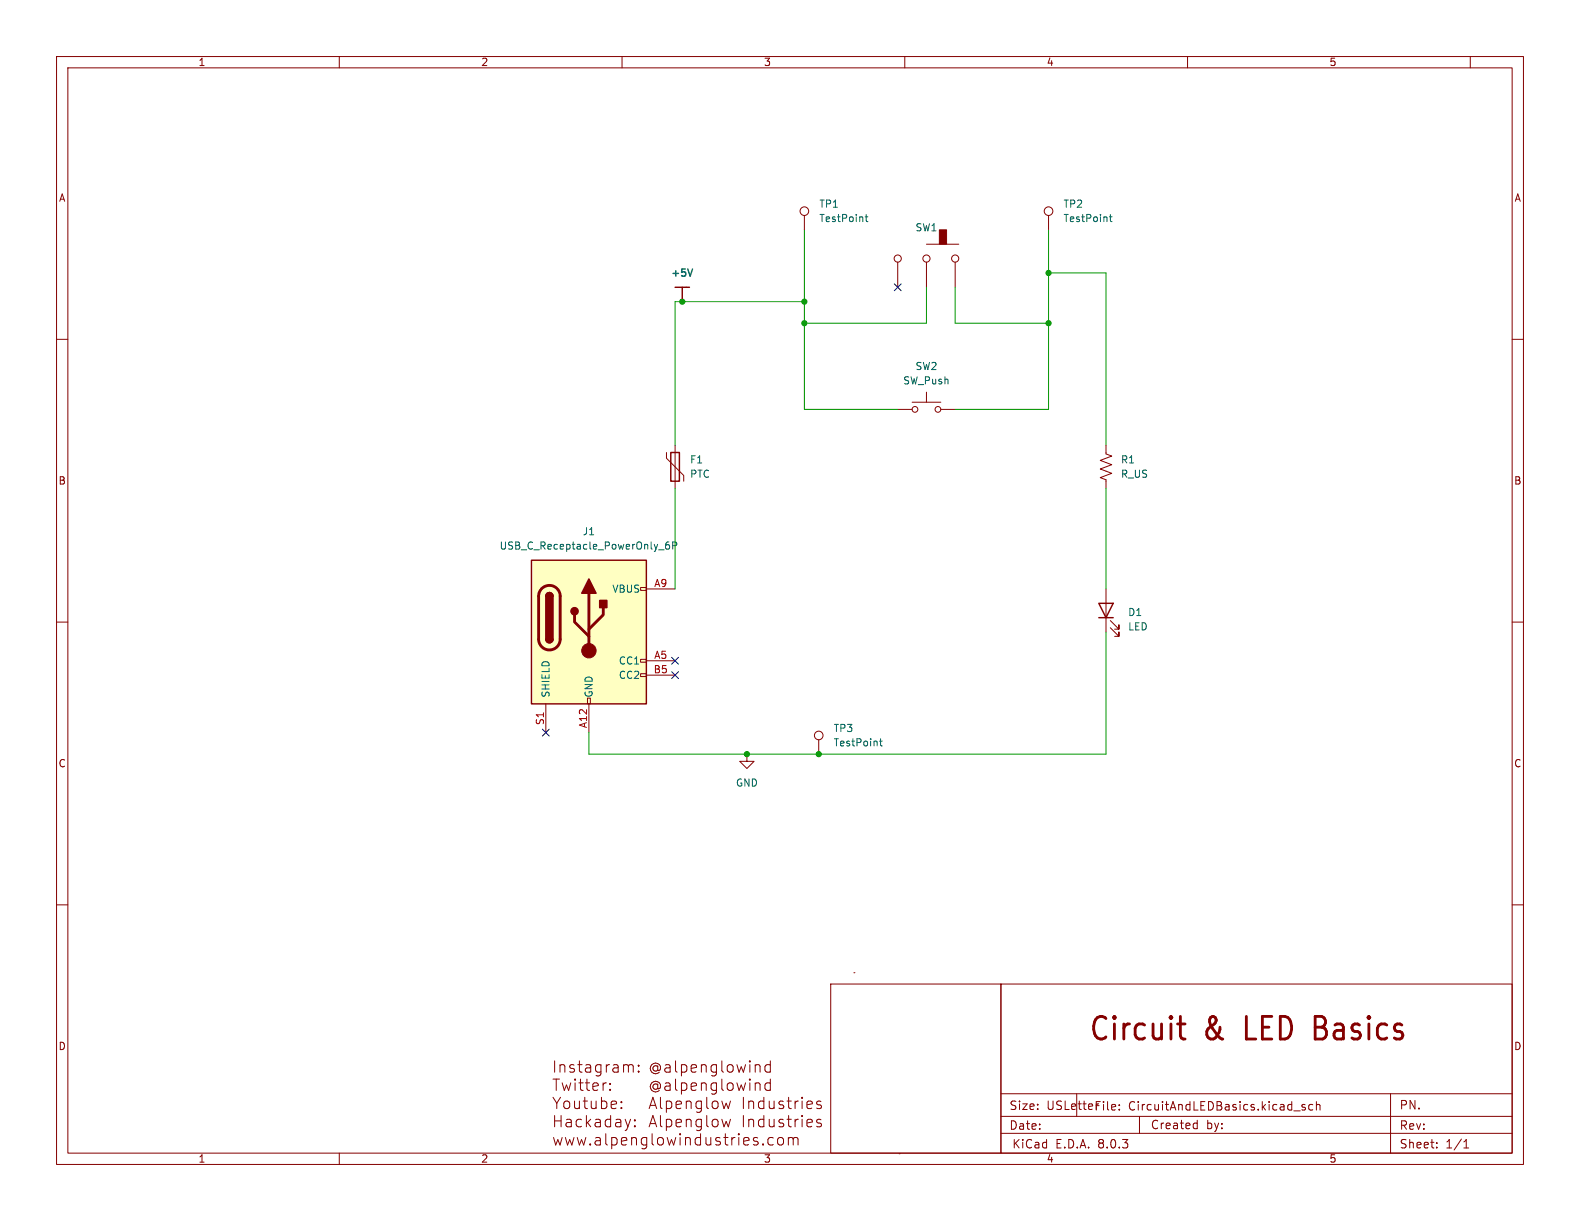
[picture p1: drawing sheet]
<svg xmlns="http://www.w3.org/2000/svg" width="279mm" height="216mm" viewBox="0 0 279 216" stroke-linecap="round" stroke-linejoin="round" font-family="sans-serif">
<g fill="none" stroke="#840000" stroke-width=".18">
<path d="M10 10h259.4v195.9h-259.4zM12 12h255.4v191.9h-255.4zM60 10v2M110 10v2M160 10v2M210 10v2M260 10v2M10 60h2M121.3 50.8h.1M267.4 60h2M195.6 78.7v1.6l1 .3-2 .8 2 .8-2 .7 2 .8-2 .8 1 .3v1.6M10 110h2"/>
<path d="M267.4 110h2M132.1 133.4v1.2h1.2l-1.2 1.3-1.3-1.3h1.3M10 160h2M267.4 160h2M146.9 174h30.1v29.9h-30.1zM151 172h.1M177 174h90.4v29.9h-90.4zM97.8 190.8h1.1M97.8 194l.7 1.1M98.1 187.6v2M98.1 197.2v2M98.1 198.2h1.1"/>
<path d="M98.4 190.8v2M98.5 195.1v.9M99 188.3v1.3M99 188.4a.5 .5 0 0 1 .9 .1v1.1M99.1 194l-.6 1.1M99.2 197.2v2M99.4 191.5l.4 1.3 .4-.9 .4 .9 .3-1.3M99.8 194.9a.54 .54 0 0 1 .5-.2 .54 .54 0 0 1 .4 .4v.5a.54 .54 0 0 1-.5 .4 .54 .54 0 0 1-.5-.4zM100.2 198l.2-.1 .5 .1 .1 1.2M101 198.4l-.6 .1a.39 .39 0 0 0-.3 .4 .39 .39 0 0 0 .3 .3h.6M101.5 188.3h-.5l-.3 .2 .1 .3 .7 .2 .1 .2-.1 .3-.2 .1-.6-.1M101.6 194.7l.1 1.2a.54 .54 0 0 0 .8-.1"/>
<path d="M101.7 190.8v.2M101.7 191.5v1.3M101.7 190.8l-.1 .1 .1 .1M101.7 190.8l.1 .1-.1 .1M102.2 188.3h.7M102.4 191.5h.7M102.5 187.6v1.7l.1 .2 .3 .1M102.5 194.7v1.3M102.6 190.8v1.7l.1 .2 .4 .1M102.8 198l-.5-.1-.4 .4v.6l.2 .3h.2h.5M103.1 194.7h.8M103.4 194v1.7l.1 .2 .4 .1"/>
<path d="M103.5 191.5h.8M103.6 188.3h.2h.6l.1 1.3M103.7 197.2v2M103.8 190.8v1.7l.1 .2 .4 .1M103.9 198.5l.6 .7M104.5 188.7l-.7 .1a.39 .39 0 0 0-.3 .4 .39 .39 0 0 0 .3 .4l.7-.1M104.5 197.9l-.8 .8M104.6 194.7v1.2a.54 .54 0 0 0 .8-.1M104.8 192.1l1-.2-.1-.3-.6-.1-.3 .3 .1 .9 .2 .1 .6-.1M105.3 198l.2-.1 .6 .1 .1 1.2M105.4 194.7v1.3M106.2 198.4l-.7 .1a.39 .39 0 0 0-.3 .4 .39 .39 0 0 0 .3 .3h.7"/>
<path d="M106.3 188.3h-.6l-.4 .3v.6l.2 .3 .2 .1 .6-.1M106.3 188.3v1.6a.54 .54 0 0 1-.9 .3M106.4 194.8l.5-.1 .4 .4v.5l-.2 .3-.2 .1-.5-.1M106.4 194v2M106.6 191.5v1.3M107.2 188.3v1.3M107.2 191.5a.51 .51 0 0 0-.6 .4M107.8 188.3a.51 .51 0 0 0-.6 .3M107.9 192.6l.1 .1-.1 .1M107.9 192.6l-.1 .1 .1 .1M107.9 191.6v.2M107.9 192.6v.2"/>
<path d="M107.9 191.6l.1 .1-.1 .1M107.9 191.6l-.1 .1 .1 .1M108 198l-.6-.1-.4 .4v.6l.2 .3h.2h.6M108 197.2v2M108.1 195.4l.9-.2-.1-.4-.5-.1-.3 .3 .1 .9 .2 .1 .5-.1M108.5 188.3h.1h.6l.1 1.3M108.9 198l.2-.1 .6 .1 .1 1.2M109.3 188.7l-.7 .1a.39 .39 0 0 0-.2 .4 .39 .39 0 0 0 .2 .4l.7-.1M109.8 198.4l-.7 .1a.39 .39 0 0 0-.3 .4 .39 .39 0 0 0 .3 .3h.7M109.9 194.8l.1 .1-.1 .1M109.9 195.8l.1 .1-.1 .1M109.9 195.8l-.1 .1 .1 .1"/>
<path d="M109.9 194.8v.2M109.9 195.8v.2M109.9 194.8l-.1 .1 .1 .1M110.3 188.4a.5 .5 0 0 1 .8 .1M110.3 188.3v1.3M110.6 197.9l.4 1.3M111 199.2l-.2 .5-.2 .2M111.1 188.5l.3-.2h.5l.1 1.3M111.1 188.5v1.1M111.5 197.9l-.5 1.3M112.3 199.1l.1 .1h-.1M112.3 199.1l-.1 .1h.1"/>
<path d="M112.3 198v.2M112.3 199.1v.1M112.3 198l.1 .1-.1 .1M112.3 198l-.1 .1 .1 .1M112.9 189.4l.1 .1-.1 .1M112.9 189.4l-.1 .1 .1 .1M112.9 188.3v.2M112.9 189.4v.2M112.9 188.3l.1 .1-.1 .1M112.9 188.3l-.1 .1 .1 .1M114.8 196l.7-2 .6 2M114.8 199.2l.7-2 .6 2"/>
<path d="M115 195.5h.9M115 198.7h.9M116.3 188.6a.48 .48 0 0 0-.7 0 .48 .48 0 0 0 0 .7 .48 .48 0 0 0 .7-.1M116.3 191.9a.48 .48 0 0 0-.7-.1 .48 .48 0 0 0 0 .7 .48 .48 0 0 0 .7-.1M116.3 188.4v.8M116.3 191.7v.7M116.3 189.2l.1 .1 .3-.1a.9 .9 0 0 0-.9-1.2 .9 .9 0 0 0-.7 1.3 .94 .94 0 0 0 1.5 .3M116.3 192.4l.1 .1 .3-.1a.9 .9 0 0 0-.9-1.2 .9 .9 0 0 0-.7 1.3 .94 .94 0 0 0 1.5 .3M116.8 194v1.7l.3 .3M116.8 197.2v1.8l.3 .2M117.6 188.3h.2h.6l.1 1.3M117.6 191.6l.2-.1 .6 .1 .1 1.2"/>
<path d="M117.8 198l.6-.1 .4 .4v.6l-.2 .3h-.2h-.6M117.8 194.8l.6-.1 .4 .4v.5l-.2 .3-.2 .1-.6-.1M117.8 194.7v2M117.8 197.9v2M118.5 188.7l-.7 .1a.39 .39 0 0 0-.3 .4 .39 .39 0 0 0 .3 .4l.7-.1M118.5 191.9l-.7 .1a.39 .39 0 0 0-.3 .4 .39 .39 0 0 0 .3 .4l.7-.1M119.5 187.6v1.7l.2 .3M119.5 190.8v1.7l.2 .3M119.6 195.4l.9-.2-.1-.4-.6-.1-.2 .3v.9l.2 .1 .6-.1M119.6 198.6l.9-.2-.1-.4-.6-.1-.2 .3v1h.2h.6M120.5 188.3h.6l.4 .3v.6l-.2 .3-.2 .1-.6-.1M120.5 191.6l.6-.1 .4 .4v.5l-.2 .3-.2 .1-.6-.1"/>
<path d="M120.5 188.3v2M120.5 191.5v2M121.4 194.9a.5 .5 0 0 1 .8 .1v1M121.4 198.1a.5 .5 0 0 1 .8 .1v1M121.4 194.7v1.3M121.4 197.9v1.3M122.2 188.9l1-.2-.1-.4h-.6l-.3 .2 .1 1 .2 .1 .6-.1M122.2 192.1l1-.2-.1-.3-.6-.1-.3 .3 .1 .9 .2 .1 .6-.1M124 188.4a.5 .5 0 0 1 .9 .1v1.1M124 197.9v1.6a.54 .54 0 0 1-.8 .3M124 191.7a.5 .5 0 0 1 .9 .1v1M124 194.8l-.5-.1-.4 .4v.5l.2 .3 .2 .1 .5-.1"/>
<path d="M124 198l-.5-.1-.4 .4v.6l.2 .3h.2h.5M124 188.3v1.3M124 191.5v1.3M124 194.7v1.6a.54 .54 0 0 1-.8 .3M125 194v1.7l.3 .3M125 197.2v1.8l.3 .2M126 194.9a.54 .54 0 0 1 .6-.2 .54 .54 0 0 1 .4 .4v.5a.54 .54 0 0 1-.5 .4 .54 .54 0 0 1-.6-.4zM126 198.1a.54 .54 0 0 1 .6-.2 .54 .54 0 0 1 .4 .4v.6a.54 .54 0 0 1-.5 .4 .54 .54 0 0 1-.6-.4zM126.7 188.3h-.6l-.4 .3v.6l.2 .3 .2 .1 .6-.1M126.7 188.3v1.6a.54 .54 0 0 1-.9 .3M126.7 191.6l-.6-.1-.4 .4v.5l.2 .3 .2 .1 .6-.1M126.7 191.5v1.6a.54 .54 0 0 1-.9 .3"/>
<path d="M127.6 187.6v1.7l.3 .3M127.6 190.8v1.7l.3 .3M127.6 194.7l.4 1.3 .4-.9 .4 .9 .4-1.3M127.6 197.9l.4 1.3 .4-.9 .4 .9 .4-1.3M128.7 188.4a.54 .54 0 0 1 .5-.2 .54 .54 0 0 1 .4 .4v.6a.54 .54 0 0 1-.5 .4 .54 .54 0 0 1-.5-.4zM128.7 191.7a.54 .54 0 0 1 .5-.2 .54 .54 0 0 1 .4 .4v.5a.54 .54 0 0 1-.5 .4 .54 .54 0 0 1-.5-.4zM130.3 188.3l.4 1.3 .4-1 .4 1 .3-1.3M130.3 191.5l.4 1.3 .4-.9 .4 .9 .3-1.3M131.5 194v2M131.5 197.2v2M132.4 194.9a.5 .5 0 0 1 .9 .1v1M132.4 198.1a.5 .5 0 0 1 .9 .1v1"/>
<path d="M132.4 194.7v1.3M132.4 197.9v1.3M132.6 187.6v.2M132.6 188.3v1.3M132.6 190.8v.2M132.6 191.5v1.3M132.6 187.6l-.1 .1 .1 .1M132.6 187.6l.1 .1-.1 .1M132.6 190.8l-.1 .1 .1 .1M132.6 190.8l.1 .1-.1 .1M133.6 188.4a.5 .5 0 0 1 .8 .1v1.1M133.6 191.7a.5 .5 0 0 1 .8 .1v1"/>
<path d="M133.6 188.3v1.3M133.6 191.5v1.3M135.1 194.8l-.6-.1-.4 .4v.5l.2 .3 .2 .1 .6-.1M135.1 198l-.6-.1-.4 .4v.6l.2 .3h.2h.6M135.1 194v2M135.1 197.2v2M136 194.7l.1 1.2a.54 .54 0 0 0 .8-.1M136 197.9l.1 1.3a.54 .54 0 0 0 .8-.1M136.2 188.3h-.6l-.3 .3v.6l.2 .3 .1 .1 .6-.1M136.2 191.6l-.6-.1-.3 .4v.5l.2 .3 .1 .1 .6-.1M136.2 187.6v2M136.2 190.8v2"/>
<path d="M136.9 194.7v1.3M136.9 197.9v1.3M138.5 194.8l-.5-.1-.3 .3 .1 .3 .7 .2 .1 .1-.1 .3-.2 .1-.6-.1M138.5 198l-.5-.1-.3 .3 .1 .3 .7 .2 .1 .2-.1 .3h-.2h-.6M139.2 194.7h.7M139.2 197.9h.7M139.5 194v1.7l.1 .2 .3 .1M139.5 197.2v1.8l.1 .2h.3M140.6 194.7v1.3M140.6 197.9v1.3M141.2 194.7a.51 .51 0 0 0-.6 .4M141.2 197.9a.51 .51 0 0 0-.6 .4"/>
<path d="M141.8 194v.2M141.8 194.7v1.3M141.8 197.2v.2M141.8 197.9v1.3M141.8 194l-.1 .1 .1 .1M141.8 194l.1 .1-.1 .1M141.8 197.2l-.1 .1 .1 .1M141.8 197.2l.1 .1-.1 .1M142.7 195.4l.9-.2v-.4l-.6-.1-.3 .3 .1 .9 .2 .1 .6-.1M142.7 198.6l.9-.2v-.4l-.6-.1-.3 .3 .1 1h.2h.6M145.2 194.8l-.5-.1-.3 .3 .1 .3 .7 .2 .1 .1-.1 .3-.2 .1-.6-.1M145.2 198l-.5-.1-.3 .3 .1 .3 .7 .2 .1 .2-.1 .3h-.2h-.6"/>
<path d="M177 197.4h90.4M177 193.4h90.4M190.4 193.4v4M197.9 196.1v.2M197.9 195.4v.1M201.5 197.4v3M211.3 198.6l.4 .1M211.7 198.1v1.5M211.7 199.5l-.4 .1M228.8 196.4h1.1M230.8 195.4l-.4-.1-.2 .2 .1 .2 .5 .2v.3h-.6M232.1 195.4l-.4-.1-.3 .3v.4l.2 .2h.5"/>
<path d="M232.8 195.4l.2-.1 .4 .1v.9M232.8 194.8v1.5M245.9 193.4v10.5M60 203.9v2M97.9 201.1l.4 1.4 .3-1 .4 1 .4-1.4M100 201.1l.4 1.4 .3-1 .4 1 .4-1.4M102.1 201.1l.4 1.4 .3-1 .4 1 .4-1.4M104.4 202.3l.1 .1-.1 .1M104.4 202.3l-.1 .1 .1 .1M104.4 202.3v.2M105.3 201.2l.2-.1 .6 .1 .1 1.3M106.2 201.6l-.7 .1a.39 .39 0 0 0-.3 .4 .39 .39 0 0 0 .3 .4l.7-.1"/>
<path d="M107.1 200.5v1.7l.3 .3M108.2 201.2l.5-.1 .4 .4v.6l-.2 .3-.2 .1-.5-.1M108.2 201.1v2M109.9 201.8l.9-.2-.1-.4-.5-.1-.3 .3 .1 1 .2 .1 .5-.1M111.7 201.3a.5 .5 0 0 1 .9 .1v1.1M111.7 201.1v1.4M114.4 201.2l-.6-.1-.4 .4v.6l.2 .3 .2 .1 .6-.1M114.4 201.1v1.7a.54 .54 0 0 1-.9 .2M115.3 200.5v1.7l.3 .3M116.4 201.3a.54 .54 0 0 1 .5-.2 .54 .54 0 0 1 .4 .4v.6a.54 .54 0 0 1-.5 .4 .54 .54 0 0 1-.5-.4zM118 201.1l.4 1.4 .3-1 .4 1 .4-1.4M120.3 200.5v.2"/>
<path d="M120.3 201.1v1.4M120.3 200.5l-.1 .1 .1 .1M120.3 200.5l.1 .1-.1 .1M121.2 201.3a.5 .5 0 0 1 .9 .1v1.1M121.2 201.1v1.4M123.9 201.2l-.6-.1-.4 .4v.6l.2 .3 .2 .1 .6-.1M123.9 200.5v2M124.8 201.1l.1 1.3a.54 .54 0 0 0 .8-.1M125.7 201.1v1.4M127.3 201.2l-.5-.1-.2 .3v.3l.7 .2 .1 .2-.1 .3-.2 .1-.5-.1M128 201.1h.7M128.3 200.5v1.7l.1 .2 .3 .1"/>
<path d="M129.4 201.1v1.4M130 201.1a.51 .51 0 0 0-.6 .4M130.6 200.5v.2M130.6 201.1v1.4M130.6 200.5v.1v.1M130.6 200.5l.1 .1-.1 .1M131.5 201.8l1-.2-.1-.4-.6-.1-.3 .3 .1 1 .2 .1 .6-.1M134 201.2l-.5-.1-.3 .3 .1 .3 .7 .2 .1 .2-.1 .3-.2 .1-.6-.1M134.9 202.3l.1 .1-.1 .1M134.9 202.3l-.1 .1 .1 .1M134.9 202.3v.2M136.7 201.2l-.5-.1-.4 .4v.6l.2 .3 .2 .1 .5-.1"/>
<path d="M137.6 201.3a.54 .54 0 0 1 .5-.2 .54 .54 0 0 1 .5 .4v.6a.54 .54 0 0 1-.6 .4 .54 .54 0 0 1-.5-.4zM139.4 201.3a.5 .5 0 0 1 .9 .1M139.4 201.1v1.4M140.3 201.4l.3-.3 .4 .1 .1 1.3M140.3 201.4v1.1M159 204h.1M177 200.4h90.4M254.1 202.8v.2M254.1 202.1v.1M258.9 203h.8M258.9 201.9l.4-.4v1.5"/>
</g>
<path d="M208.2 181.1h1.4M208.7 183.2l.2 .3 .3 .2h.4" fill="none" stroke="#840000" stroke-width=".5"/>
<path d="M119.4 50.8h2.5M120.6 50.8v2.5" fill="none" stroke="#840000" stroke-width=".25"/>
<path d="M122.5 47.6l-.5 1.2" fill="none" stroke="#006464" stroke-width=".25"/>
<path d="M94 99.1h20.3v25.4h-20.3z" fill="#ffffc2"/>
<g fill="none" stroke="#840000" stroke-width=".18">
<path d="M142.2 38.1v2.5M185.4 38.1v2.5M158.7 46.4v4.4M163.8 46.4v4.4M163.8 43.2h5.7M168.9 46.4v4.4M119.4 78.7v7.7M158.7 72.4h2.6M161.3 71.1h5.1M163.8 69.3v1.8M166.4 72.4h2.5M117.9 80v1l3 3.1v1"/>
<path d="M113.3 119.1h1v.5h-1zM113.3 116.6h1v.5h-1zM113.3 103.9h1v.5h-1zM114.3 116.8h5.1M114.3 104.1h5.1M114.3 119.4h5.1M195.6 104.1v7.7M196.3 111l1.6 1.5v-.7v.7h-.8M196.3 109.7l1.6 1.6v-.8v.8h-.8M96.5 124.5v5M103.9 123.4h.5v1.1h-.5zM104.1 124.5v5"/>
<path d="M144.8 130.8v2.6"/>
<circle cx="142.2" cy="37.3" r=".76"/>
<circle cx="185.4" cy="37.3" r=".76"/>
<circle cx="158.7" cy="45.7" r=".63"/>
<circle cx="163.8" cy="45.7" r=".63"/>
<circle cx="168.9" cy="45.7" r=".63"/>
<circle cx="161.8" cy="72.4" r=".51"/>
<circle cx="165.9" cy="72.4" r=".51"/>
<circle cx="144.8" cy="130" r=".76"/>
</g>
<path d="M94 99.1h20.3v25.4h-20.3zM118.6 80h1.5v5.1h-1.5zM96.5 113a.64 .64 0 0 0 .7 .7 .64 .64 0 0 0 .6-.7M96.5 105.4a.64 .64 0 0 1 .7-.6 .64 .64 0 0 1 .6 .6M194.3 106.7h2.5l-1.2 2.5zM194.3 109.2h2.5" fill="none" stroke="#840000" stroke-width=".25"/>
<path d="M95.8 104.1a1.9 1.9 0 0 1 2.1-.4 1.9 1.9 0 0 1 1.2 1.7v7.6a1.91 1.91 0 0 1-1.9 1.9 1.91 1.91 0 0 1-2-1.9l.1-7.7 .1-.7zM101.6 108.7v1.3l2.5 2.5M104.1 104.9v10.2M106.7 107.4v1.3l-2.6 2.6" fill="none" stroke="#840000" stroke-width=".51"/>
<g fill="#840000" stroke="#840000" stroke-width=".25">
<path d="M96.5 113h1.3a.64 .64 0 0 1-.6 .7 .64 .64 0 0 1-.7-.7z"/>
<path d="M96.5 105.4h1.3v7.6h-1.3z"/>
<path d="M96.7 105a.64 .64 0 0 1 .7-.2 .64 .64 0 0 1 .4 .6h-1.3z"/>
<path d="M104.1 102.4l1.3 2.5h-2.5z"/>
<path d="M106 106.2h1.3v1.2h-1.3z"/>
<circle cx="101.6" cy="108.1" r=".63"/>
</g>
<g fill="#840000" stroke="#840000" stroke-width=".18">
<path d="M166.1 40.6h1.3v2.6h-1.3z"/>
<circle cx="104.1" cy="115.1" r="1.27"/>
</g>
<path d="M153 38.3h.5M153.2 37.9v1.1l.3 .2M196.2 38.3h.5M196.4 37.9v1.1l.3 .2M116.5 97.2h.9M118.3 95.8l-.4 .1a.86 .86 0 0 0 0 1.2l.5-.1v-.4l-.2-.3-.4 .1-.1 .2M119 96.5l.6-.1 .1-.1-.1-.3-.6-.2v1.3M155.5 131.1h.5M155.7 130.6v1.1l.3 .2" fill="none" stroke="#006464" stroke-width=".18"/>
<path d="M142.2 40.6v31.8h16.5M142.2 53.3h-22.8v25.4M163.8 50.8v6.4h-21.6M168.9 50.8v6.4h16.5M185.4 40.6v31.8h-16.5M185.4 48.3h10.2v30.4M119.4 86.4v17.7M195.6 86.4v17.7M195.6 111.8v21.6h-91.5v-3.9" fill="none" stroke="#009600" stroke-width=".18"/>
<path d="M158.1 50.2l1.3 1.2M159.4 50.2l-1.3 1.2M118.8 116.2l1.2 1.2M118.8 118.8l1.2 1.2M120 116.2l-1.2 1.2M120 118.8l-1.2 1.2M95.9 128.9l1.2 1.2M97.1 128.9l-1.2 1.2" fill="none" stroke="#000084" stroke-width=".18"/>
<g fill="#009600" stroke="#009600" stroke-width=".18">
<circle cx="142.2" cy="53.3" r=".46"/>
<circle cx="142.2" cy="57.2" r=".46"/>
<circle cx="185.4" cy="48.3" r=".46"/>
<circle cx="185.4" cy="57.2" r=".46"/>
<circle cx="120.6" cy="53.3" r=".46"/>
<circle cx="144.8" cy="133.4" r=".46"/>
<circle cx="132.1" cy="133.4" r=".46"/>
</g>
<g font-size="5.6" fill="#840000">
<text x="193.1" y="184.7">Circuit</text>
<text x="213.8" y="184.7">&amp;</text>
<text x="221.6" y="184.7">LED Basics</text>
</g>
<g font-size="2.1" fill="#840000">
<text x="178.4" y="196.5">Size:</text>
<text x="185.1" y="196.5">USLetterFile:</text>
<text x="199.5" y="196.6">CircuitAndLEDBasics.kicad_sch</text>
<text x="247.4" y="196.4">PN.</text>
<text x="178.4" y="200">Date:</text>
<text x="178.9" y="203.3">KiCad</text>
<text x="186.6" y="203.3">E.D.A.</text>
<text x="194.2" y="203.3">8.0.3</text>
<text x="203.4" y="199.9">Created</text>
<text x="213.3" y="199.9">by:</text>
<text x="247.4" y="200">Rev:</text>
<text x="247.4" y="203.3">Sheet:</text>
<text x="255.6" y="203.3">1/1</text>
</g>
<g font-size="1.8" fill="#840000">
<text x="35" y="11.9">1</text>
<text x="85" y="11.9">2</text>
<text x="135" y="11.9">3</text>
<text x="185" y="11.9">4</text>
<text x="235" y="11.9">5</text>
<text x="10.3" y="35.9">A</text>
<text x="267.7" y="35.9">A</text>
<text x="10.3" y="85.9">B</text>
<text x="267.7" y="85.9">B</text>
<text x="10.3" y="135.9">C</text>
<text x="267.7" y="135.9">C</text>
<text x="10.3" y="185.9">D</text>
<text x="267.7" y="185.9">D</text>
<text x="35" y="205.8">1</text>
<text x="85" y="205.8">2</text>
<text x="135" y="205.8">3</text>
<text x="185" y="205.8">4</text>
<text x="235" y="205.8">5</text>
</g>
<g font-size="1.8" fill="#006464">
<text x="144.8" y="36.9">TP1</text>
<text x="144.8" y="39.5">TestPoint</text>
<text x="161.8" y="41.1">SW1</text>
<text x="188" y="36.9">TP2</text>
<text x="188" y="39.5">TestPoint</text>
<text x="118.5" y="49.3">+5V</text>
<text x="161.8" y="65.6">SW2</text>
<text x="159.6" y="68.2">SW_Push</text>
<text x="121.9" y="82.1">F1</text>
<text x="198.1" y="82.1">R1</text>
<text x="121.9" y="84.7">PTC</text>
<text x="198.1" y="84.7">R_US</text>
<text x="102.9" y="94.8">J1</text>
<text x="88.3" y="97.4">USB_C_Receptacle_PowerOnly_6P</text>
<text x="108.2" y="105">VBUS</text>
<text x="199.4" y="109.1">D1</text>
<text x="199.4" y="111.7">LED</text>
<text x="109.3" y="117.7">CC1</text>
<text x="97.4" y="123.4" transform="rotate(-90 97.4 123.4)">SHIELD</text>
<text x="105" y="123.4" transform="rotate(-90 105 123.4)">GND</text>
<text x="109.3" y="120.2">CC2</text>
<text x="147.3" y="129.6">TP3</text>
<text x="147.3" y="132.2">TestPoint</text>
<text x="130" y="139.3">GND</text>
</g>
<g font-size="1.8" fill="#a90000">
<text x="115.6" y="103.9">A9</text>
<text x="115.5" y="119.1">B5</text>
<text x="115.6" y="116.6">A5</text>
<text x="96.3" y="128.3" transform="rotate(-90 96.3 128.3)">S1</text>
<text x="103.9" y="128.9" transform="rotate(-90 103.9 128.9)">A12</text>
</g>
</svg>
